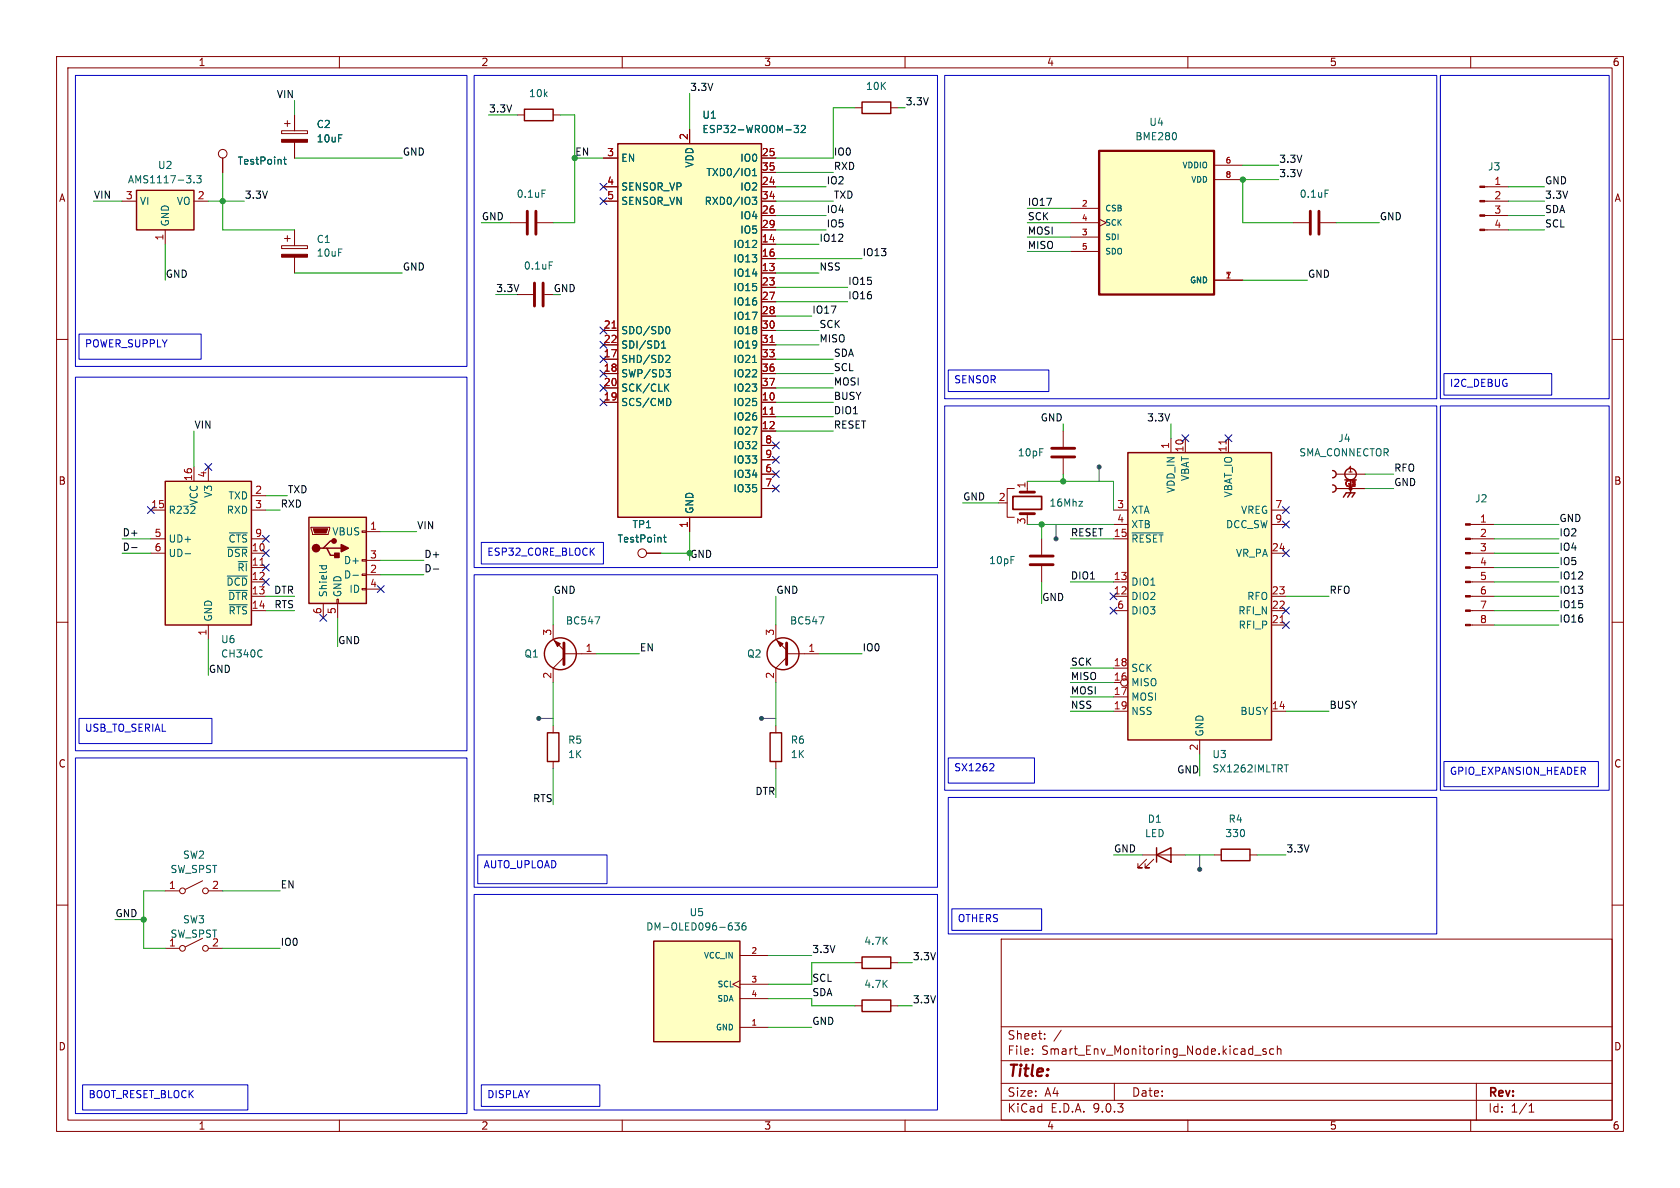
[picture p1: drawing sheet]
<svg xmlns="http://www.w3.org/2000/svg" width="297mm" height="210mm" viewBox="0 0 297 210" stroke-linecap="round" stroke-linejoin="round" font-family="sans-serif">
<g fill="none" stroke="#840000" stroke-width=".18">
<path d="M10 10h277v190h-277zM12 12h273v186h-273zM60 10v2M110 10v2M160 10v2M210 10v2M260 10v2M10 60h2M285 60h2M236.2 83.8h5.1M236.2 86.4h5.1M10 110h2"/>
<path d="M285 110h2M10 160h2M177 166h108v32h-108zM285 160h2M60 198v2M110 198v2M160 198v2M177 194.5h108M177 191.5h108M177 187.5h108M177 181.5h108M182.5 186.3v.1"/>
<path d="M182.5 185.5v.1M184.7 183.6v.1M184.7 182.8v.1M187.6 182.1l-1.3 2M197 191.5v3M210 198v2M221.8 186.5h1.2M223.8 185.5l-.3-.1-.3 .2 .1 .2 .5 .2v.3h-.6M225.2 185.5l-.5-.1-.2 .3v.4l.1 .2h.6M225.8 185.5l.2-.1 .4 .1 .1 .9M225.8 184.9v1.5M260 198v2"/>
<path d="M261 191.5v6.5M270.3 196.6h.9M270.3 195.5l.4-.4v1.5"/>
</g>
<g fill="none" stroke="#840000" stroke-width=".25">
<path d="M235.6 83.2a.64 .64 0 0 1 .6 .6 .64 .64 0 0 1-.6 .7M235.6 85.7a.64 .64 0 0 1 .6 .7 .64 .64 0 0 1-.6 .6M237.5 87.9l.5-.8h1.5l-.5 .8M238.8 84.8v2.3l-.5 .8"/>
<circle cx="238.8" cy="83.8" r="1.02"/>
</g>
<path d="M24.1 33.7h10.2v6.9h-10.2z" fill="#ffffc2"/>
<g fill="none" stroke="#840000" stroke-width=".25">
<path d="M24.1 33.7h10.2v6.9h-10.2z"/>
<circle cx="99.1" cy="115.6" r="2.82"/>
<circle cx="138.4" cy="115.6" r="2.82"/>
</g>
<g fill="none" stroke="#840000" stroke-width=".18">
<path d="M21.6 35.6h2.5M34.3 35.6h2.5M39.4 27.9v2.6M262.5 35.6h4.2M262.5 33h4.2M262.5 38.1h4.2M29.2 40.6v2.6M49.8 43.4h4.6v.5h-4.6zM50.3 42.2h1M50.8 41.7v1M52.1 40.6v2.8M52.1 45.5v2.8"/>
<path d="M262.5 40.6h4.2M188 76.2v2.8M114.3 97.8h2.5M177.8 88.9h.3M179.3 86.4h-1.2v5h1.2M181.6 85.1v1.9M181.6 90.8v.6M184.1 95.3v2.7M188 81v2.8M97.8 110.5v2.5l1.9 1.9M99.7 115.6h5.7M99.7 116.2l-1.9 1.9v2.6"/>
<path d="M137.2 110.5v2.5l1.9 1.9M139.1 115.6h5.7M139.1 116.2l-1.9 1.9v2.6M184.1 100.1v2.8"/>
<circle cx="39.4" cy="27.2" r=".76"/>
<circle cx="113.5" cy="97.8" r=".76"/>
</g>
<path d="M34.3 32.2v.1M34.8 31.1h.8l-.5 .4 .4 .2v.5l-.2 .1-.5-.1M50.1 28.2h.5M50.3 27.8v1l.3 .2M117.3 95h.5M117.5 94.6v1l.3 .2M190.7 88.6h.7l-.7 .9h.7M105.2 109h.8l-.5 1.3M144.8 109h.9l-.6 1.3" fill="none" stroke="#006464" stroke-width=".18"/>
<path d="M185.9 79.2h4.1M180.3 87h2.6M180.3 90.8h2.6M182.1 98.3h4.1M182.1 99.8h4.1M185.9 80.8h4.1M99.7 113.7v3.8M139.1 113.7v3.8" fill="none" stroke="#840000" stroke-width=".51"/>
<g fill="#840000" stroke="#840000" stroke-width=".18">
<path d="M137.4 113.3l1 .5-.5 .5z"/>
<path d="M49.8 45h4.6v.5h-4.6z"/>
<path d="M261.6 32.9h.9v.2h-.9z"/>
<path d="M261.6 35.4h.9v.3h-.9z"/>
<path d="M261.6 38h.9v.2h-.9z"/>
<path d="M261.6 40.5h.9v.3h-.9z"/>
<path d="M98 113.3l1.1 .5-.5 .5z"/>
</g>
<path d="M179.1 87.8h5v2.2h-5z" fill="none" stroke="#840000" stroke-width=".3"/>
<path d="M29.2 85.1h15.2v25.4h-15.2z" fill="#ffffc2"/>
<path d="M29.2 85.1h15.2v25.4h-15.2z" fill="none" stroke="#840000" stroke-width=".25"/>
<g fill="none" stroke="#840000" stroke-width=".18">
<path d="M26.7 90.2h2.5M26.7 95.3h2.5M26.7 97.8h2.5M34.3 82.6v2.5M36.8 82.6v2.5M44.4 90.2h2.6M44.4 95.3h2.6M44.4 97.8h2.6M44.4 87.6h2.6M36.8 110.5v2.5M44.4 100.3h2.6M44.4 102.9h2.6"/>
<path d="M44.4 105.4h2.6M44.4 108h2.6"/>
</g>
<path d="M32.7 97.9h1M40.2 96.7h3.5M40.5 94.2h3.2M40.2 101.8h3.5M40.5 104.4h3.2M40.5 106.9h3.2M46.3 114.9v.1M46.3 116v.1" fill="none" stroke="#006464" stroke-width=".18"/>
<path d="M46 99.9h.7" fill="none" stroke="#a90000" stroke-width=".18"/>
<path d="M54.6 91.4h10.2v15.3h-10.2z" fill="#ffffc2"/>
<path d="M92.7 19.3h5.1v2h-5.1zM54.6 91.4h10.2v15.3h-10.2zM57.1 96.9h.7l.6 1.3h1.3M57.8 96.9h2.5M59.1 95.6h-.7l-1.3 1.3h-.6M136.1 129.5h2.1v5.1h-2.1zM215.9 150.1h5.1v2h-5.1zM152.4 176.8h5.1v2h-5.1z" fill="none" stroke="#840000" stroke-width=".25"/>
<g fill="none" stroke="#840000" stroke-width=".18">
<path d="M91.4 20.3h1.3M97.8 20.3h1.3M91.4 52.1h2.8M96.3 52.1h2.8M55 93.2h3.3v.3l-.3 1h-2.8zM64 93.9h.8v.2h-.8zM64 98.9h.8v.3h-.8zM64.8 94h2.5M64.8 99.1h2.5M57.1 106.7v2.5M59.6 105.9h.2v.8h-.2zM59.7 106.7v2.5"/>
<path d="M64 101.5h.8v.2h-.8zM64 104h.8v.3h-.8zM64.8 101.6h2.5M64.8 104.1h2.5M137.2 128.3v1.2M137.2 134.6v1.3M29.2 157.5h2.5M35.8 155.7l-3 1.5M36.8 157.5h2.6M214.6 151.1h1.3M221 151.1h1.2M29.2 167.6h2.5"/>
<path d="M35.8 165.9l-3 1.5M36.8 167.6h2.6M151.1 177.8h1.3M157.5 177.8h1.2"/>
<circle cx="32.3" cy="157.5" r=".51"/>
<circle cx="36.3" cy="157.5" r=".51"/>
<circle cx="32.3" cy="167.6" r=".51"/>
<circle cx="36.3" cy="167.6" r=".51"/>
</g>
<path d="M55.4 93.5h2.5l-.2 .7h-2.1z" fill="#840000" stroke="#840000" stroke-width=".18"/>
<g fill="#840000" stroke="#840000" stroke-width=".25">
<path d="M59.2 97.8h.7v.8h-.7z"/>
<path d="M60.3 96.3l1.3 .6-1.3 .6z"/>
<circle cx="55.9" cy="96.9" r=".63"/>
<circle cx="59.1" cy="95.6" r=".38"/>
</g>
<path d="M97.1 46.3h.6M56.5 100h1.2M56.9 100v.4M57.7 100v.4M62.4 101.7h1" fill="none" stroke="#006464" stroke-width=".18"/>
<path d="M94.5 50v4.1M96 50v4.1" fill="none" stroke="#840000" stroke-width=".51"/>
<path d="M194.3 26.7h20.3v25.4h-20.3z" fill="#ffffc2"/>
<path d="M194.3 26.7h20.3v25.4h-20.3z" fill="none" stroke="#840000" stroke-width=".41"/>
<path d="M189.2 36.8h5.1M189.2 39.4h5.1M194.3 38.7l1.3 .7-1.3 .6M214.6 29.2h5.1M214.6 31.8h5.1M189.2 41.9h5.1M189.2 44.5h5.1M214.6 49.5h5.1" fill="none" stroke="#840000" stroke-width=".18"/>
<path d="M207.9 23.7v.8" fill="none" stroke="#006464" stroke-width=".18"/>
<path d="M199.4 80h25.4v50.8h-25.4z" fill="#ffffc2"/>
<path d="M199.4 80h25.4v50.8h-25.4zM96.8 129.5h2v5.1h-2zM204.5 151.1l2.5-1.2v2.5zM204.5 149.9v2.5" fill="none" stroke="#840000" stroke-width=".25"/>
<g fill="none" stroke="#840000" stroke-width=".18">
<path d="M228.6 39.4h2.8M233.4 39.4h2.8M207 77.5v2.5M209.5 77.5v2.5M217.2 77.5v2.5M196.8 90.2h2.6M196.8 92.7h2.6M196.8 95.3h2.6M224.8 90.2h2.5M224.8 92.7h2.5M224.8 97.8h2.5M196.8 102.9h2.6"/>
<path d="M196.8 105.4h2.6M196.8 108h2.6M196.8 118.1h2.6M224.8 105.4h2.5M224.8 108h2.5M224.8 110.5h2.5M97.8 128.3v1.2M97.8 134.6v1.3M196.8 123.2h2.6M196.8 125.7h2.6M212.1 130.8v2.6M224.8 125.7h2.5"/>
<path d="M201.9 151.1h7.6M202.7 151.9l-1.5 1.5h.7h-.7v-.7M204 151.9l-1.6 1.5h.8h-.8v-.7"/>
<circle cx="198.8" cy="120.6" r=".63"/>
</g>
<path d="M234.3 33.6h.6M200.1 94.2h5.5M227 135.2h.8" fill="none" stroke="#006464" stroke-width=".18"/>
<path d="M216.8 77.8v.7M226.3 110.1h.7" fill="none" stroke="#a90000" stroke-width=".18"/>
<path d="M231.6 37.3v4.1M233.2 37.3v4.1" fill="none" stroke="#840000" stroke-width=".51"/>
<path d="M109.2 25.4h25.4v66h-25.4z" fill="#ffffc2"/>
<path d="M109.2 25.4h25.4v66h-25.4zM152.4 169.2h5.1v2h-5.1z" fill="none" stroke="#840000" stroke-width=".25"/>
<g fill="none" stroke="#840000" stroke-width=".18">
<path d="M90.2 39.4h2.8M95 39.4h2.8M106.7 27.9h2.5M106.7 33h2.5M106.7 35.6h2.5M121.9 22.9v2.5M134.6 27.9h2.6M134.6 33h2.6M134.6 35.6h2.6M134.6 30.5h2.6M134.6 38.1h2.6M106.7 58.4h2.5"/>
<path d="M134.6 58.4h2.6M134.6 40.6h2.6M134.6 43.2h2.6M134.6 45.7h2.6M134.6 48.3h2.6M134.6 50.8h2.6M134.6 53.3h2.6M134.6 55.9h2.6M106.7 61h2.5M106.7 63.5h2.5M106.7 66h2.5M106.7 68.6h2.5"/>
<path d="M106.7 71.1h2.5M134.6 61h2.6M134.6 63.5h2.6M134.6 66h2.6M134.6 68.6h2.6M134.6 71.1h2.6M134.6 73.7h2.6M134.6 76.2h2.6M134.6 78.7h2.6M121.9 91.4v2.6M134.6 81.3h2.6M134.6 83.8h2.6"/>
<path d="M134.6 86.4h2.6M151.1 170.2h1.3M157.5 170.2h1.2"/>
</g>
<g fill="none" stroke="#006464" stroke-width=".18">
<path d="M95.8 33.6h.6M133 34.9h.8l-.5 .5 .4 .1v.5l-.2 .1h-.5M133 31.1h.8M133 30.2l.4-.4v1.3M140.4 22.2h.8l-.5 .5 .4 .1v.5l-.2 .1-.5-.1M141.7 22.3l.4-.1 .3 .3-.8 .9h.8M118 57.7a.68 .68 0 0 1 .4 .7 .68 .68 0 0 1-.4 .6M117 61.5h.7M117 60.6l.3-.3v1.2M117.7 68.4l.5 .8M117.8 65.3h.7l-.4 .5 .4 .2v.4l-.2 .2h-.4M117.9 62.8l.4 .1 .1 .3-.8 .9h.8"/>
<path d="M118.2 67.9l-.7 .7M118.4 70.5l.2 .5-.2 .6M133 64.1h.8"/>
</g>
<path d="M108.2 58h.7M136.1 60.5h.8M136.1 73.2h.8" fill="none" stroke="#a90000" stroke-width=".18"/>
<path d="M93.2 37.3v4.1M94.7 37.3v4.1" fill="none" stroke="#840000" stroke-width=".51"/>
<path d="M115.6 166.4h15.2v17.8h-15.2z" fill="#ffffc2"/>
<path d="M152.4 18h5.1v2.1h-5.1zM115.6 166.4h15.2v17.8h-15.2z" fill="none" stroke="#840000" stroke-width=".25"/>
<g fill="none" stroke="#840000" stroke-width=".18">
<path d="M151.1 19.1h1.3M157.5 19.1h1.2M39.4 27.9v2.6M49.8 23.1h4.6v.5h-4.6zM50.3 21.8h1M50.8 21.3v1.1M52.1 20.3v2.8M52.1 25.1v2.8M106.7 27.9h2.5M106.7 33h2.5M106.7 35.6h2.5M121.9 22.9v2.5"/>
<path d="M134.6 27.9h2.6M134.6 33h2.6M134.6 35.6h2.6M134.6 30.5h2.6M134.6 38.1h2.6M106.7 58.4h2.5M134.6 58.4h2.6M134.6 40.6h2.6M134.6 43.2h2.6M134.6 45.7h2.6M134.6 48.3h2.6M134.6 50.8h2.6"/>
<path d="M134.6 53.3h2.6M134.6 55.9h2.6M106.7 61h2.5M106.7 63.5h2.5M106.7 66h2.5M106.7 68.6h2.5M106.7 71.1h2.5M134.6 61h2.6M134.6 63.5h2.6M134.6 66h2.6M134.6 68.6h2.6M134.6 71.1h2.6"/>
<path d="M134.6 73.7h2.6M134.6 76.2h2.6M134.6 78.7h2.6M114.3 97.8h2.5M121.9 91.4v2.6M134.6 81.3h2.6M134.6 83.8h2.6M134.6 86.4h2.6M259.9 92.7h4.3M259.9 95.3h4.3M259.9 97.8h4.3M259.9 100.3h4.3"/>
<path d="M259.9 102.9h4.3M259.9 105.4h4.3M259.9 108h4.3M259.9 110.5h4.3M130.8 173.4l-1.3 .6 1.3 .6M130.8 168.9h5.1M130.8 174h5.1M130.8 176.5h5.1M130.8 181.6h5.1"/>
</g>
<g fill="none" stroke="#006464" stroke-width=".18">
<path d="M50.1 28.2h.5M50.3 27.8v1l.3 .2M133 34.9h.8l-.5 .5 .4 .1v.5l-.2 .1h-.5M133 31.1h.8M133 30.2l.4-.4v1.3M140.4 22.2h.8l-.5 .5 .4 .1v.5l-.2 .1-.5-.1M141.7 22.3l.4-.1 .3 .3-.8 .9h.8M118 57.7a.68 .68 0 0 1 .4 .7 .68 .68 0 0 1-.4 .6M117 61.5h.7M117 60.6l.3-.3v1.2M117.7 68.4l.5 .8M117.8 65.3h.7l-.4 .5 .4 .2v.4l-.2 .2h-.4"/>
<path d="M117.9 62.8l.4 .1 .1 .3-.8 .9h.8M118.2 67.9l-.7 .7M118.4 70.5l.2 .5-.2 .6M133 64.1h.8M117.3 95h.5M117.5 94.6v1l.3 .2M129.1 163.1h.3M129.2 163.6l.3 .3v.3l-.3 .2M129.9 163.1h.8l-.4 .5 .3 .1v.6l-.2 .1-.5-.1M131.8 163.1l-.4 .1a.86 .86 0 0 0 0 1.2l.4-.1 .1-.4-.2-.3h-.3l-.2 .3"/>
</g>
<g fill="#840000" stroke="#840000" stroke-width=".18">
<path d="M259.1 92.6h.8v.2h-.8z"/>
<path d="M259.1 95.1h.8v.3h-.8z"/>
<path d="M259.1 97.7h.8v.2h-.8z"/>
<path d="M259.1 100.2h.8v.3h-.8z"/>
<path d="M259.1 102.7h.8v.3h-.8z"/>
<path d="M259.1 105.3h.8v.2h-.8z"/>
<path d="M259.1 107.8h.8v.3h-.8z"/>
<path d="M259.1 110.4h.8v.2h-.8z"/>
<path d="M49.8 24.6h4.6v.5h-4.6z"/>
</g>
<path d="M186.7 92.7v2.2M194.3 82.9v2.2M95.6 127h2.2M135 127h2.2M212.1 151.1v2.2" fill="none" stroke="#484848" stroke-width=".18"/>
<g fill="#484848" stroke="#484848" stroke-width=".18">
<circle cx="186.7" cy="95.3" r=".36"/>
<circle cx="95.2" cy="127" r=".36"/>
<circle cx="194.3" cy="82.6" r=".36"/>
<circle cx="212.1" cy="153.7" r=".36"/>
<circle cx="134.6" cy="127" r=".36"/>
</g>
<path d="M23.3 96.8h.9M76.6 100.6h1" fill="none" stroke="#0f0f0f" stroke-width=".18"/>
<g fill="none" stroke="#009600" stroke-width=".18">
<path d="M52.1 17.8v2.5M121.9 16.5v6.4M151.1 19.1h-3.8v8.8h-10.1M158.7 19.1h1.3M16.5 35.6h5.1M36.8 35.6h6.4M39.4 30.5v10.1h12.7M52.1 27.9h19M85.1 39.4h5.1M86.4 20.3h5M99.1 20.3h2.5v19.1h-3.8M101.6 27.9h5.1"/>
<path d="M137.2 33h8.8M137.2 35.6h10.1M137.2 38.1h8.8M137.2 30.5h10.1M181.6 39.4h7.6M181.6 36.8h7.6M219.7 29.2h6.4M226.1 31.8h-6.4v7.6h8.9M236.2 39.4h7.6M266.7 33h6.3M266.7 35.6h6.3M266.7 38.1h6.3"/>
<path d="M29.2 43.2v6.3M52.1 48.3h19M87.6 52.1h3.8M137.2 50.8h12.7M137.2 48.3h7.6M137.2 40.6h8.8M137.2 53.3h12.7M137.2 55.9h6.3M137.2 58.4h7.6M137.2 43.2h7.6M137.2 45.7h15.2M181.6 44.5h7.6"/>
<path d="M181.6 41.9h7.6M219.7 49.5h11.4M266.7 40.6h6.3M34.3 76.2v6.4M137.2 61h7.6M137.2 71.1h10.1M137.2 73.7h10.1M137.2 76.2h10.1M137.2 68.6h10.1M137.2 63.5h10.1M137.2 66h10.1M188 74.9v1.3"/>
<path d="M207 74.9v2.6M21.6 95.3h5.1M21.6 97.8h5.1M47 90.2h2.5M47 87.6h3.8M67.3 94h6.4M67.3 99.1h7.6M121.9 94v3.8h-5.1M170.2 88.9h6.3M181.6 85.1h15.2v5.1M181.6 92.7h15.2M184.1 92.7v2.6"/>
<path d="M188 83.8v1.3M189.2 95.3h7.6M241.3 86.4h5.1M241.3 83.8h5.1M264.2 95.3h11.4M264.2 92.7h11.4M264.2 97.8h11.4M36.8 113v6.4M47 105.4h5.1M47 108h5.1M59.7 109.2v5.1M67.3 101.6h7.6"/>
<path d="M97.8 105.4v5.1M105.4 115.6h7.6M137.2 105.4v5.1M144.8 115.6h7.6M184.1 102.9v3.8M189.2 118.1h7.6M189.2 102.9h7.6M227.3 105.4h7.6M264.2 100.3h11.4M264.2 110.5h11.4M264.2 102.9h11.4M264.2 105.4h11.4"/>
<path d="M264.2 108h11.4M97.8 120.7v7.6M97.8 135.9v6.3M137.2 120.7v7.6M137.2 135.9v5.1M189.2 125.7h7.6M189.2 120.7h7.6M189.2 123.2h7.6M212.1 133.4v3.8M227.3 125.7h7.6M29.2 157.5h-3.8v10.1h3.8M39.4 157.5h10.1"/>
<path d="M196.8 151.1h5.1M209.5 151.1h5.1M222.2 151.1h5.1M20.3 162.6h5.1M39.4 167.6h10.1M135.9 176.5h7.6v1.3h7.6M135.9 168.9h7.6M151.1 170.2h-7.6v3.8h-7.6M158.7 177.8h2.6M158.7 170.2h2.6M135.9 181.6h7.6"/>
</g>
<g fill="none" stroke="#000084" stroke-width=".18">
<path d="M106.1 32.4l1.2 1.2M106.1 35l1.2 1.2M107.3 32.4l-1.2 1.2M107.3 35l-1.2 1.2M106.1 57.8l1.2 1.2M107.3 57.8l-1.2 1.2M106.1 70.5l1.2 1.2M106.1 62.9l1.2 1.2M106.1 60.4l1.2 1.2M106.1 68l1.2 1.2M106.1 65.4l1.2 1.2M107.3 70.5l-1.2 1.2"/>
<path d="M107.3 62.9l-1.2 1.2M107.3 60.4l-1.2 1.2M107.3 68l-1.2 1.2M107.3 65.4l-1.2 1.2M136.6 78.1l1.2 1.2M137.8 78.1l-1.2 1.2M208.9 76.9l1.3 1.2M210.2 76.9l-1.3 1.2M216.6 76.9l1.2 1.2M217.8 76.9l-1.2 1.2M26.1 89.6l1.2 1.2M27.3 89.6l-1.2 1.2"/>
<path d="M36.2 81.9l1.2 1.3M37.4 81.9l-1.2 1.3M46.4 99.7l1.2 1.2M46.4 97.2l1.2 1.2M46.4 94.6l1.2 1.3M47.6 99.7l-1.2 1.2M47.6 97.2l-1.2 1.2M47.6 94.6l-1.2 1.3M136.6 80.7l1.2 1.2M136.6 85.8l1.2 1.2M136.6 83.2l1.2 1.2M137.8 80.7l-1.2 1.2"/>
<path d="M137.8 85.8l-1.2 1.2M137.8 83.2l-1.2 1.2M226.7 89.6l1.2 1.2M226.7 92.1l1.2 1.2M226.7 97.2l1.2 1.2M227.9 89.6l-1.2 1.2M227.9 92.1l-1.2 1.2M227.9 97.2l-1.2 1.2M46.4 102.3l1.2 1.2M47.6 102.3l-1.2 1.2M56.5 108.6l1.3 1.2M57.8 108.6l-1.3 1.2"/>
<path d="M66.7 103.5l1.2 1.2M67.9 103.5l-1.2 1.2M196.2 104.8l1.3 1.2M196.2 107.3l1.3 1.3M197.5 104.8l-1.3 1.2M197.5 107.3l-1.3 1.3M226.7 109.9l1.2 1.2M226.7 107.3l1.2 1.3M227.9 109.9l-1.2 1.2M227.9 107.3l-1.2 1.3"/>
</g>
<g fill="none" stroke="#0000c2" stroke-width=".18">
<path d="M13.3 13.3h69.2v51.5h-69.2zM83.8 13.3h81.9v87h-81.9zM167 13.3h87v57.2h-87zM254.6 13.3h29.9v57.2h-29.9zM14 59.1h21.6v4.4h-21.6zM13.3 66.7h69.2v66h-69.2zM167 71.8h87v67.9h-87zM167.6 65.4h17.8v3.8h-17.8zM254.6 71.8h29.9v67.9h-29.9zM255.3 66h19v3.9h-19zM85.1 95.9h21.6v3.8h-21.6zM83.8 101.6h81.9v55.2h-81.9z"/>
<path d="M13.3 134h69.2v62.9h-69.2zM14 127h23.5v4.4h-23.5zM167.6 134h15.3v4.4h-15.3zM175.2 135l.4 .1 .1 .3-.8 .9h.8M255.3 134.6h27.3v4.5h-27.3zM83.8 158.1h81.9v38.1h-81.9zM84.5 151.1h22.8v5.1h-22.8zM167.6 141h86.4v24.1h-86.4zM168.3 160.7h15.8v3.8h-15.8zM14.6 191.8h29.2v4.4h-29.2zM85.1 191.8h20.9v3.8h-20.9z"/>
</g>
<path d="M108.2 58h.7M136.1 60.5h.8M136.1 73.2h.8" fill="none" stroke="#a90000" stroke-width=".18"/>
<g fill="#009600" stroke="#009600" stroke-width=".18">
<circle cx="188" cy="85.1" r=".46"/>
<circle cx="219.7" cy="31.8" r=".46"/>
<circle cx="184.1" cy="92.7" r=".46"/>
<circle cx="101.6" cy="27.9" r=".46"/>
<circle cx="39.4" cy="35.6" r=".46"/>
<circle cx="25.4" cy="162.6" r=".46"/>
</g>
<text font-size="2.8" fill="#840000" x="178" y="190.9">Title:</text>
<g font-size="2.1" fill="#840000">
<text x="178" y="184">Sheet:</text>
<text x="178" y="186.7">File:</text>
<text x="184.1" y="186.7">Smart_Env_Monitoring_Node.kicad_sch</text>
<text x="178" y="196.9">KiCad</text>
<text x="178" y="194.1">Size:</text>
<text x="184.7" y="194.1">A4</text>
<text x="185.7" y="196.9">E.D.A.</text>
<text x="193.3" y="196.9">9.0.3</text>
<text x="200" y="194.1">Date:</text>
<text x="263" y="194.3">Rev:</text>
<text x="263" y="196.9">Id:</text>
<text x="267.1" y="196.9">1/1</text>
</g>
<g font-size="1.8" fill="#840000">
<text x="35" y="11.9">1</text>
<text x="85" y="11.9">2</text>
<text x="135" y="11.9">3</text>
<text x="185" y="11.9">4</text>
<text x="235" y="11.9">5</text>
<text x="285" y="11.9">6</text>
<text x="10.3" y="35.9">A</text>
<text x="285.3" y="35.9">A</text>
<text x="10.3" y="85.9">B</text>
<text x="285.3" y="85.9">B</text>
<text x="10.3" y="135.9">C</text>
<text x="285.3" y="135.9">C</text>
<text x="10.3" y="185.9">D</text>
<text x="285.3" y="185.9">D</text>
<text x="35" y="199.9">1</text>
<text x="85" y="199.9">2</text>
<text x="135" y="199.9">3</text>
<text x="185" y="199.9">4</text>
<text x="235" y="199.9">5</text>
<text x="285" y="199.9">6</text>
</g>
<g font-size="1.8" fill="#0f0f0f">
<text x="48.8" y="17.4">VIN</text>
<text x="121.9" y="16.2">3.3V</text>
<text x="86.4" y="20">3.3V</text>
<text x="160" y="18.7">3.3V</text>
<text x="71.1" y="27.6">GND</text>
<text x="101.6" y="27.6">EN</text>
<text x="147.3" y="27.6">IO0</text>
<text x="226.1" y="28.9">3.3V</text>
<text x="16.5" y="35.2">VIN</text>
<text x="43.2" y="35.2">3.3V</text>
<text x="146" y="32.7">IO2</text>
<text x="147.3" y="30.1">RXD</text>
<text x="147.3" y="35.2">TXD</text>
<text x="226.1" y="31.4">3.3V</text>
<text x="273" y="35.2">3.3V</text>
<text x="273" y="32.7">GND</text>
<text x="85.1" y="39">GND</text>
<text x="146" y="40.3">IO5</text>
<text x="146" y="37.8">IO4</text>
<text x="181.6" y="41.6">MOSI</text>
<text x="181.6" y="39">SCK</text>
<text x="181.6" y="36.5">IO17</text>
<text x="243.8" y="39">GND</text>
<text x="273" y="37.8">SDA</text>
<text x="273" y="40.3">SCL</text>
<text x="71.1" y="47.9">GND</text>
<text x="144.8" y="47.9">NSS</text>
<text x="144.8" y="42.8">IO12</text>
<text x="152.4" y="45.4">IO13</text>
<text x="181.6" y="44.1">MISO</text>
<text x="29.2" y="49.2">GND</text>
<text x="87.6" y="51.7">3.3V</text>
<text x="149.9" y="50.5">IO15</text>
<text x="149.9" y="53">IO16</text>
<text x="231.1" y="49.2">GND</text>
<text x="143.5" y="55.5">IO17</text>
<text x="144.8" y="58.1">SCK</text>
<text x="144.8" y="60.6">MISO</text>
<text x="147.3" y="63.2">SDA</text>
<text x="147.3" y="65.7">SCL</text>
<text x="147.3" y="68.2">MOSI</text>
<text x="147.3" y="70.8">BUSY</text>
<text x="34.3" y="75.9">VIN</text>
<text x="147.3" y="75.9">RESET</text>
<text x="147.3" y="73.3">DIO1</text>
<text x="183.9" y="74.6">GND</text>
<text x="202.7" y="74.6">3.3V</text>
<text x="246.4" y="83.5">RFO</text>
<text x="49.5" y="89.8">RXD</text>
<text x="50.8" y="87.3">TXD</text>
<text x="170.2" y="88.6">GND</text>
<text x="246.4" y="86">GND</text>
<text x="21.6" y="94.9">D+</text>
<text x="73.7" y="93.6">VIN</text>
<text x="189.2" y="94.9">RESET</text>
<text x="275.6" y="94.9">IO2</text>
<text x="275.6" y="92.4">GND</text>
<text x="21.6" y="97.4">D-</text>
<text x="74.9" y="98.7">D+</text>
<text x="74.9" y="101.3">D-</text>
<text x="275.6" y="100">IO5</text>
<text x="275.6" y="97.4">IO4</text>
<text x="48.4" y="105.1">DTR</text>
<text x="48.4" y="107.6">RTS</text>
<text x="97.8" y="105.1">GND</text>
<text x="137.2" y="105.1">GND</text>
<text x="184.1" y="106.3">GND</text>
<text x="189.2" y="102.5">DIO1</text>
<text x="234.9" y="105.1">RFO</text>
<text x="275.6" y="107.6">IO15</text>
<text x="275.6" y="102.5">IO12</text>
<text x="275.6" y="105.1">IO13</text>
<text x="59.7" y="114">GND</text>
<text x="275.6" y="110.1">IO16</text>
<text x="36.8" y="119">GND</text>
<text x="113" y="115.2">EN</text>
<text x="152.4" y="115.2">IO0</text>
<text x="189.2" y="117.8">SCK</text>
<text x="189.2" y="120.3">MISO</text>
<text x="189.2" y="125.4">NSS</text>
<text x="189.2" y="122.8">MOSI</text>
<text x="234.9" y="125.4">BUSY</text>
<text x="208" y="136.8">GND</text>
<text x="94.1" y="141.9">RTS</text>
<text x="133.4" y="140.6">DTR</text>
<text x="196.8" y="150.8">GND</text>
<text x="227.3" y="150.8">3.3V</text>
<text x="49.5" y="157.1">EN</text>
<text x="20.3" y="162.2">GND</text>
<text x="49.5" y="167.3">IO0</text>
<text x="143.5" y="173.6">SCL</text>
<text x="143.5" y="168.6">3.3V</text>
<text x="161.3" y="169.8">3.3V</text>
<text x="143.5" y="176.2">SDA</text>
<text x="161.3" y="177.5">3.3V</text>
<text x="143.5" y="181.3">GND</text>
</g>
<g font-size="1.8" fill="#006464">
<text x="93.4" y="17.4">10k</text>
<text x="153" y="16.1">10K</text>
<text x="55.9" y="22.8">C2</text>
<text x="124.1" y="23.7">ESP32-WROOM-32</text>
<text x="124.1" y="21.2">U1</text>
<text x="203.1" y="22.5">U4</text>
<text x="41.9" y="29.3">TestPoint</text>
<text x="55.9" y="25.4">10uF</text>
<text x="109.7" y="28.8">EN</text>
<text x="122.8" y="29.7" transform="rotate(-90 122.8 29.7)">VDD</text>
<text x="130.8" y="28.8">IO0</text>
<text x="200.6" y="25">BME280</text>
<text x="22.5" y="32.6">AMS1117-3.3</text>
<text x="27.8" y="30.1">U2</text>
<text x="91.2" y="35.2">0.1uF</text>
<text x="109.7" y="33.9">SENSOR_VP</text>
<text x="124.8" y="31.3">TXD0/IO1</text>
<text x="130.8" y="33.9">IO2</text>
<text x="229.7" y="35.2">0.1uF</text>
<text x="263" y="30.3">J3</text>
<text x="24.6" y="36.4">VI</text>
<text x="30.1" y="40.1" transform="rotate(-90 30.1 40.1)">GND</text>
<text x="31.2" y="36.4">VO</text>
<text x="109.7" y="36.4">SENSOR_VN</text>
<text x="124.5" y="36.4">RXD0/IO3</text>
<text x="130.8" y="39">IO4</text>
<text x="130.8" y="41.5">IO5</text>
<text x="55.9" y="43.2">C1</text>
<text x="55.9" y="45.6">10uF</text>
<text x="92.5" y="47.9">0.1uF</text>
<text x="129.6" y="44">IO12</text>
<text x="129.6" y="46.6">IO13</text>
<text x="129.6" y="49.1">IO14</text>
<text x="129.6" y="51.7">IO15</text>
<text x="109.7" y="59.3">SDO/SD0</text>
<text x="129.6" y="54.2">IO16</text>
<text x="129.6" y="56.7">IO17</text>
<text x="129.6" y="59.3">IO18</text>
<text x="109.7" y="61.8">SDI/SD1</text>
<text x="109.7" y="64.4">SHD/SD2</text>
<text x="129.6" y="61.8">IO19</text>
<text x="129.6" y="64.4">IO21</text>
<text x="109.7" y="66.9">SWP/SD3</text>
<text x="109.7" y="69.4">SCK/CLK</text>
<text x="109.7" y="72">SCS/CMD</text>
<text x="129.6" y="66.9">IO22</text>
<text x="129.6" y="69.4">IO23</text>
<text x="129.6" y="72">IO25</text>
<text x="129.6" y="74.5">IO26</text>
<text x="129.6" y="77.1">IO27</text>
<text x="129.6" y="79.6">IO32</text>
<text x="129.6" y="82.1">IO33</text>
<text x="179.8" y="80.9">10pF</text>
<text x="229.6" y="80.9">SMA_CONNECTOR</text>
<text x="236.5" y="78.3">J4</text>
<text x="35.2" y="89.4" transform="rotate(-90 35.2 89.4)">VCC</text>
<text x="37.7" y="88.1" transform="rotate(-90 37.7 88.1)">V3</text>
<text x="40.3" y="88.5">TXD</text>
<text x="129.6" y="84.7">IO34</text>
<text x="129.6" y="87.2">IO35</text>
<text x="185.4" y="89.8">16Mhz</text>
<text x="207.9" y="87.3" transform="rotate(-90 207.9 87.3)">VDD_IN</text>
<text x="210.4" y="85.1" transform="rotate(-90 210.4 85.1)">VBAT</text>
<text x="218" y="88" transform="rotate(-90 218 88)">VBAT_IO</text>
<text x="260.7" y="89">J2</text>
<text x="29.7" y="91">R232</text>
<text x="40" y="91">RXD</text>
<text x="58.7" y="94.8">VBUS</text>
<text x="111.7" y="93.6">TP1</text>
<text x="122.8" y="90.9" transform="rotate(-90 122.8 90.9)">GND</text>
<text x="199.9" y="91">XTA</text>
<text x="199.9" y="93.6">XTB</text>
<text x="216.6" y="93.6">DCC_SW</text>
<text x="219.3" y="91">VREG</text>
<text x="29.7" y="96.1">UD+</text>
<text x="29.7" y="98.7">UD-</text>
<text x="40" y="98.7">~{DSR}</text>
<text x="40.3" y="96.1">~{CTS}</text>
<text x="41.9" y="101.2">~{RI}</text>
<text x="60.7" y="99.9">D+</text>
<text x="109.1" y="96.1">TestPoint</text>
<text x="174.8" y="99.9">10pF</text>
<text x="199.9" y="96.1">~{RESET}</text>
<text x="218.4" y="98.7">VR_PA</text>
<text x="39.9" y="103.7">~{DCD}</text>
<text x="40.2" y="106.3">~{DTR}</text>
<text x="58" y="105.7" transform="rotate(-90 58 105.7)">Shield</text>
<text x="60.6" y="105.7" transform="rotate(-90 60.6 105.7)">GND</text>
<text x="60.7" y="102.5">D-</text>
<text x="61.7" y="105">ID</text>
<text x="199.9" y="103.7">DIO1</text>
<text x="199.9" y="106.3">DIO2</text>
<text x="220.4" y="106.3">RFO</text>
<text x="37.7" y="110" transform="rotate(-90 37.7 110)">GND</text>
<text x="39" y="113.9">U6</text>
<text x="40.3" y="108.8">~{RTS}</text>
<text x="99.9" y="110.6">BC547</text>
<text x="139.6" y="110.6">BC547</text>
<text x="199.9" y="108.8">DIO3</text>
<text x="218.8" y="108.8">RFI_N</text>
<text x="218.9" y="111.4">RFI_P</text>
<text x="39" y="116.4">CH340C</text>
<text x="92.6" y="116.4">Q1</text>
<text x="132" y="116.4">Q2</text>
<text x="199.9" y="119">SCK</text>
<text x="199.9" y="121.5">MISO</text>
<text x="199.9" y="124.1">MOSI</text>
<text x="100.3" y="131.7">R5</text>
<text x="139.7" y="131.7">R6</text>
<text x="199.9" y="126.6">NSS</text>
<text x="213" y="130.3" transform="rotate(-90 213 130.3)">GND</text>
<text x="219.2" y="126.6">BUSY</text>
<text x="100.3" y="134.2">1K</text>
<text x="139.7" y="134.2">1K</text>
<text x="214.2" y="136.8">SX1262IMLTRT</text>
<text x="214.2" y="134.2">U3</text>
<text x="202.3" y="148.2">LED</text>
<text x="202.8" y="145.6">D1</text>
<text x="216.5" y="148.2">330</text>
<text x="217.1" y="145.6">R4</text>
<text x="30" y="154.5">SW_SPST</text>
<text x="32.3" y="152">SW2</text>
<text x="29.8" y="167.4">1</text>
<text x="30" y="166">SW_SPST</text>
<text x="32.3" y="163.4">SW3</text>
<text x="37.4" y="167.4">2</text>
<text x="114.1" y="164.7">DM-OLED096-636</text>
<text x="121.8" y="162.2">U5</text>
<text x="152.7" y="167.2">4.7K</text>
<text x="152.7" y="174.9">4.7K</text>
</g>
<g font-size="1.8" fill="#a90000">
<text x="107.2" y="27.7">3</text>
<text x="121.7" y="24.8" transform="rotate(-90 121.7 24.8)">2</text>
<text x="134.6" y="27.7">25</text>
<text x="22.2" y="35.3">3</text>
<text x="34.9" y="35.3">2</text>
<text x="107.2" y="32.8">4</text>
<text x="107.2" y="35.3">5</text>
<text x="134.6" y="30.2">35</text>
<text x="134.6" y="32.8">24</text>
<text x="134.6" y="35.3">34</text>
<text x="264.1" y="32.8">1</text>
<text x="264.1" y="35.3">2</text>
<text x="134.6" y="37.8">26</text>
<text x="134.6" y="40.4">29</text>
<text x="264.1" y="37.8">3</text>
<text x="264.1" y="40.4">4</text>
<text x="29" y="42.6" transform="rotate(-90 29 42.6)">1</text>
<text x="134.6" y="42.9">14</text>
<text x="134.6" y="45.5">16</text>
<text x="134.6" y="48">13</text>
<text x="134.6" y="50.5">23</text>
<text x="134.6" y="53.1">27</text>
<text x="106.6" y="58.2">21</text>
<text x="134.6" y="55.6">28</text>
<text x="134.6" y="58.2">30</text>
<text x="106.6" y="60.7">22</text>
<text x="106.6" y="63.2">17</text>
<text x="106.6" y="65.8">18</text>
<text x="134.6" y="60.7">31</text>
<text x="134.6" y="63.2">33</text>
<text x="134.6" y="65.8">36</text>
<text x="106.6" y="68.3">20</text>
<text x="106.6" y="70.9">19</text>
<text x="134.6" y="68.3">37</text>
<text x="134.6" y="70.9">10</text>
<text x="134.6" y="73.4">11</text>
<text x="134.6" y="75.9">12</text>
<text x="135.2" y="78.5">8</text>
<text x="135.2" y="81">9</text>
<text x="135.2" y="83.6">6</text>
<text x="206.8" y="79.4" transform="rotate(-90 206.8 79.4)">1</text>
<text x="209.3" y="80.1" transform="rotate(-90 209.3 80.1)">10</text>
<text x="216.9" y="80.1" transform="rotate(-90 216.9 80.1)">11</text>
<text x="26.6" y="89.9">15</text>
<text x="34" y="85.1" transform="rotate(-90 34 85.1)">16</text>
<text x="36.6" y="84.5" transform="rotate(-90 36.6 84.5)">4</text>
<text x="45" y="87.4">2</text>
<text x="45" y="89.9">3</text>
<text x="135.2" y="86.1">7</text>
<text x="176.5" y="88.6">2</text>
<text x="181.4" y="86.4" transform="rotate(-90 181.4 86.4)">1</text>
<text x="197.4" y="89.9">3</text>
<text x="225.4" y="89.9">7</text>
<text x="27.2" y="95">5</text>
<text x="45" y="95">9</text>
<text x="65.3" y="93.7">1</text>
<text x="121.7" y="93.4" transform="rotate(-90 121.7 93.4)">1</text>
<text x="181.4" y="92.8" transform="rotate(-90 181.4 92.8)">3</text>
<text x="196.8" y="95">15</text>
<text x="197.4" y="92.5">4</text>
<text x="225.4" y="92.5">9</text>
<text x="261.5" y="92.5">1</text>
<text x="261.5" y="95">2</text>
<text x="27.2" y="97.5">6</text>
<text x="44.4" y="97.5">10</text>
<text x="44.4" y="100.1">11</text>
<text x="65.3" y="98.8">3</text>
<text x="65.3" y="101.3">2</text>
<text x="224.7" y="97.5">24</text>
<text x="261.5" y="97.5">3</text>
<text x="261.5" y="100.1">4</text>
<text x="44.4" y="102.6">12</text>
<text x="44.4" y="105.2">13</text>
<text x="44.4" y="107.7">14</text>
<text x="65.3" y="103.9">4</text>
<text x="196.8" y="102.6">13</text>
<text x="196.8" y="105.2">12</text>
<text x="197.4" y="107.7">6</text>
<text x="224.7" y="105.2">23</text>
<text x="224.7" y="107.7">22</text>
<text x="261.5" y="102.6">5</text>
<text x="261.5" y="105.2">6</text>
<text x="261.5" y="107.7">7</text>
<text x="36.6" y="112.5" transform="rotate(-90 36.6 112.5)">1</text>
<text x="56.9" y="108.7" transform="rotate(-90 56.9 108.7)">6</text>
<text x="59.4" y="108.7" transform="rotate(-90 59.4 108.7)">5</text>
<text x="97.5" y="112.5" transform="rotate(-90 97.5 112.5)">3</text>
<text x="136.9" y="112.5" transform="rotate(-90 136.9 112.5)">3</text>
<text x="224.7" y="110.2">21</text>
<text x="261.5" y="110.2">8</text>
<text x="103.4" y="115.3">1</text>
<text x="142.8" y="115.3">1</text>
<text x="196.8" y="117.9">18</text>
<text x="97.5" y="120.1" transform="rotate(-90 97.5 120.1)">2</text>
<text x="136.9" y="120.1" transform="rotate(-90 136.9 120.1)">2</text>
<text x="196.8" y="120.4">16</text>
<text x="196.8" y="122.9">17</text>
<text x="196.8" y="125.5">19</text>
<text x="224.7" y="125.5">14</text>
<text x="211.8" y="132.8" transform="rotate(-90 211.8 132.8)">2</text>
<text x="29.8" y="157.2">1</text>
<text x="37.4" y="157.2">2</text>
</g>
<g font-size="1.8" fill="#009600">
<text x="97.8" y="51.7">GND</text>
<text x="121.9" y="98.7">GND</text>
</g>
<g font-size="1.8" fill="#0000c2">
<text x="14.9" y="61.7">POWER_SUPPLY</text>
<text x="168.6" y="68.1">SENSOR</text>
<text x="256.2" y="68.7">I2C_DEBUG</text>
<text x="86" y="98.6">ESP32_CORE_BLOCK</text>
<text x="14.9" y="129.7">USB_TO_SERIAL</text>
<text x="168.6" y="136.7">SX1262</text>
<text x="256.2" y="137.3">GPIO_EXPANSION_HEADER</text>
<text x="85.4" y="153.8">AUTO_UPLOAD</text>
<text x="169.2" y="163.3">OTHERS</text>
<text x="15.6" y="194.4">BOOT_RESET_BLOCK</text>
<text x="86" y="194.4">DISPLAY</text>
</g>
<g font-size="1.4" fill="#006464">
<text x="208.9" y="29.9">VDDIO</text>
<text x="210.5" y="32.5">VDD</text>
<text x="195.3" y="37.6">CSB</text>
<text x="195.3" y="40.1">SCK</text>
<text x="195.3" y="42.6">SDI</text>
<text x="195.3" y="45.2">SDO</text>
<text x="210.3" y="50.3">GND</text>
<text x="124.3" y="169.6">VCC_IN</text>
<text x="126.7" y="177.3">SDA</text>
<text x="126.7" y="174.7">SCL</text>
<text x="126.4" y="182.3">GND</text>
</g>
<g font-size="1.4" fill="#a90000">
<text x="216.6" y="29">6</text>
<text x="216.6" y="31.5">8</text>
<text x="191.2" y="36.6">2</text>
<text x="191.2" y="39.1">4</text>
<text x="191.2" y="41.7">3</text>
<text x="191.2" y="44.2">5</text>
<text x="216.6" y="49.3">1</text>
<text x="238.1" y="83.6">1</text>
<text x="237.6" y="86.1">G1</text>
<text x="238.7" y="86.1">2</text>
<text x="132.7" y="168.7">2</text>
<text x="132.7" y="173.7">3</text>
<text x="132.7" y="176.3">4</text>
<text x="132.7" y="181.4">1</text>
</g>
<text font-size="1.4" fill="#840000" x="238.7" y="86.1">3</text>
</svg>
